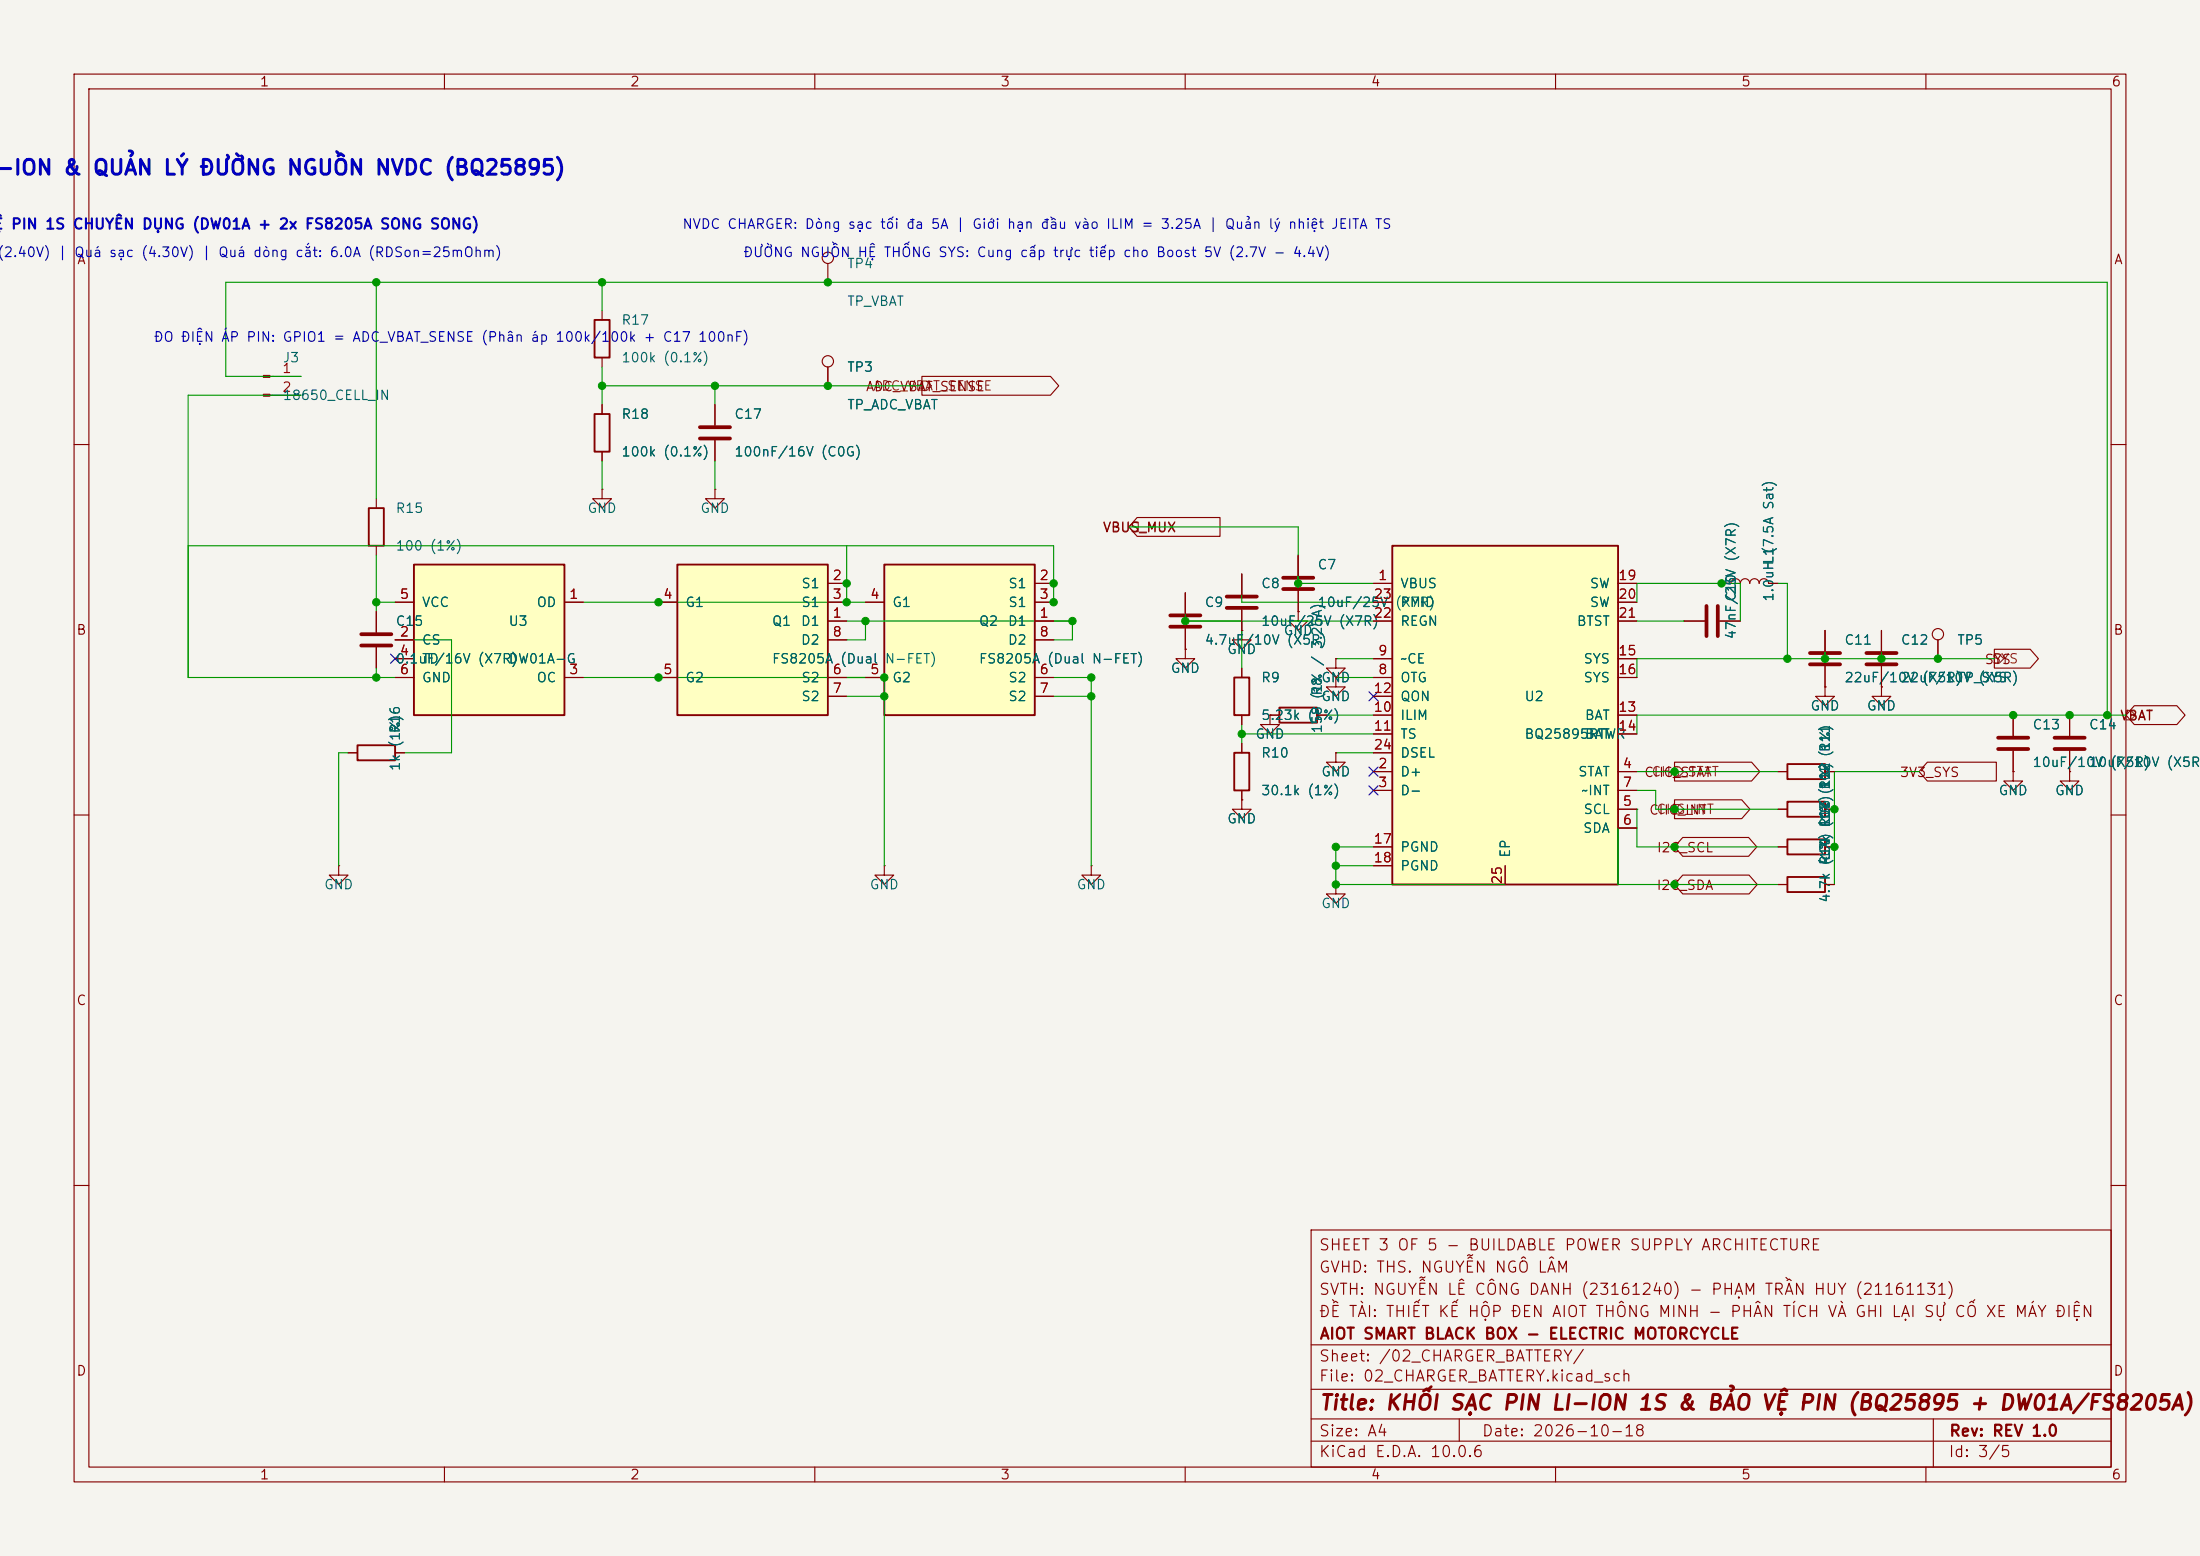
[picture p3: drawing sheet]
<svg xmlns="http://www.w3.org/2000/svg" width="297mm" height="210mm" viewBox="0 0 297 210" stroke-linecap="round" stroke-linejoin="round" font-family="sans-serif">
<path d="M0 0h297v210h-297z" fill="#f5f4ef" stroke="#f5f4ef" stroke-width=".14"/>
<g fill="none" stroke="#840000" stroke-width=".15">
<path d="M10 10h277v190h-277zM12 12h273v186h-273zM60 10v2M110 10v2M160 10v2M210 10v2M260 10v2M10 60h2M285 60h2M160 80v2.8M160 84.8v2.8M167.6 85.1v1.3h1.3l-1.3 1.2-1.2-1.2h1.2"/>
<path d="M167.6 85.1h.1M227.3 83.8h2.8M232.2 83.8h2.7M246.4 92.7v1.3h1.2l-1.2 1.3-1.3-1.3h1.3M246.4 92.7h.1M246.4 85.1v2.8M246.4 89.9v2.8M254 92.7v1.3h1.3l-1.3 1.3-1.3-1.3h1.3M254 92.7h.1M261.6 86.4v2.5M10 110h2M240 104.1h1.3"/>
<path d="M246.4 104.1h1.2M285 110h2M10 160h2M177 166h108v32h-108zM285 160h2M60 198v2M110 198v2M160 198v2M177 194.5h108M177 191.5h108M177 187.5h108M177 181.5h108"/>
<path d="M197 191.5v3M210 198v2M260 198v2M261 191.5v6.5"/>
<circle cx="261.6" cy="85.6" r=".76"/>
</g>
<path d="M158 83.1h4.1M158 84.6h4.1M230.4 81.8v4.1M231.9 81.8v4.1M244.3 88.1h4.1M244.3 89.7h4.1" fill="none" stroke="#840000" stroke-width=".51"/>
<path d="M241.3 103.1h5.1v2.1h-5.1z" fill="none" stroke="#840000" stroke-width=".25"/>
<path d="M91.4 76.2h20.4v20.3h-20.4z" fill="#ffffc2"/>
<path d="M80.3 55.9h2v5.1h-2zM91.4 76.2h20.4v20.3h-20.4zM241.3 118.4h5.1v2h-5.1z" fill="none" stroke="#840000" stroke-width=".25"/>
<g fill="none" stroke="#840000" stroke-width=".15">
<path d="M36.4 50.8h4.2M36.4 53.3h4.2M81.3 54.6v1.3M81.3 66v1.3h1.2l-1.2 1.3-1.3-1.3h1.3M81.3 66h.1M81.3 61v1.2M111.8 78.7h2.5M88.9 81.3h2.5M88.9 91.4h2.5M111.8 83.8h2.5M111.8 81.3h2.5M111.8 91.4h2.5"/>
<path d="M111.8 94h2.5M111.8 86.4h2.5M160 87.6v1.3h1.3l-1.3 1.3-1.3-1.3h1.3M160 87.6h.1M175.3 82.6v1.2h1.2l-1.2 1.3-1.3-1.3h1.3M175.3 82.6h.1M180.3 88.9v1.3h1.3l-1.3 1.2-1.2-1.2h1.2M180.3 88.9h.1M254 85.1v2.8M254 89.9v2.8M45.7 116.8v1.3h1.3l-1.3 1.3-1.3-1.3h1.3M45.7 116.8h.1"/>
<path d="M240 119.4h1.3M246.4 119.4h1.2M271.8 104.1v1.3h1.2l-1.2 1.3-1.3-1.3h1.3M271.8 104.1h.1M279.4 104.1v1.3h1.3l-1.3 1.3-1.3-1.3h1.3M279.4 104.1h.1"/>
</g>
<g fill="#840000" stroke="#840000" stroke-width=".15">
<path d="M35.6 50.7h.8v.2h-.8z"/>
<path d="M35.6 53.2h.8v.3h-.8z"/>
</g>
<path d="M252 88.1h4M252 89.7h4" fill="none" stroke="#840000" stroke-width=".51"/>
<path d="M55.9 76.2h20.3v20.3h-20.3z" fill="#ffffc2"/>
<path d="M80.3 43.2h2v5.1h-2zM55.9 76.2h20.3v20.3h-20.3zM48.3 100.6h5v2h-5zM241.3 108.2h5.1v2h-5.1z" fill="none" stroke="#840000" stroke-width=".25"/>
<g fill="none" stroke="#840000" stroke-width=".15">
<path d="M111.8 35.6v2.5M81.3 41.9v1.3M81.3 48.3v1.2M111.8 49.5v2.6M167.6 77.5v2.8M50.8 82.6v2.7M50.8 87.4v2.8M53.3 81.3h2.6M53.3 86.4h2.6M53.3 91.4h2.6M53.3 88.9h2.6M76.2 81.3h2.5"/>
<path d="M76.2 91.4h2.5M167.6 82.3v2.8M279.4 96.5v2.8M47 101.6h1.3M53.3 101.6h1.3M240 109.2h1.3M246.4 109.2h1.2M279.4 101.3v2.8"/>
<circle cx="111.8" cy="34.8" r=".76"/>
<circle cx="111.8" cy="48.8" r=".76"/>
</g>
<path d="M48.8 85.6h4M48.8 87.1h4M165.6 80.5h4.1M165.6 82h4.1M277.4 99.6h4M277.4 101.1h4" fill="none" stroke="#840000" stroke-width=".51"/>
<path d="M119.4 76.2h20.3v20.3h-20.3z" fill="#ffffc2"/>
<path d="M49.8 68.6h2v5.1h-2zM119.4 76.2h20.3v20.3h-20.3zM166.6 91.4h2.1v5.1h-2.1zM172.7 95.5h5.1v2h-5.1zM166.6 101.6h2.1v5.1h-2.1zM241.3 113.3h5.1v2h-5.1z" fill="none" stroke="#840000" stroke-width=".25"/>
<g fill="none" stroke="#840000" stroke-width=".15">
<path d="M96.5 54.6v2.8M96.5 59.4v2.8M50.8 67.3v1.3M50.8 73.7v1.2M96.5 66v1.3h1.3l-1.3 1.3-1.3-1.3h1.3M96.5 66h.1M139.7 78.7h2.5M175.3 74.9v2.8M175.3 79.8v2.8M116.8 81.3h2.6M116.8 91.4h2.6M139.7 83.8h2.5"/>
<path d="M139.7 81.3h2.5M139.7 91.4h2.5M139.7 94h2.5M139.7 86.4h2.5M167.6 90.2v1.2M167.6 96.5v1.3M171.4 96.5v1.3h1.3l-1.3 1.3-1.2-1.3h1.2M171.4 96.5h.1M171.4 96.5h1.3M177.8 96.5h1.3M180.3 91.4v1.3h1.3l-1.3 1.3-1.2-1.3h1.2M180.3 91.4h.1"/>
<path d="M271.8 96.5v2.8M119.4 116.8v1.3h1.2l-1.2 1.3-1.3-1.3h1.3M119.4 116.8h.1M147.3 116.8v1.3h1.3l-1.3 1.3-1.3-1.3h1.3M147.3 116.8h.1M167.6 108v1.2h1.3l-1.3 1.3-1.2-1.3h1.2M167.6 108h.1M167.6 100.3v1.3M167.6 106.7v1.3M240 114.3h1.3M246.4 114.3h1.2M271.8 101.3v2.8"/>
</g>
<path d="M94.5 57.7h4.1M94.5 59.2h4.1M173.2 78h4.1M173.2 79.5h4.1M269.7 99.6h4.1M269.7 101.1h4.1" fill="none" stroke="#840000" stroke-width=".51"/>
<path d="M188 73.7h30.4v45.7h-30.4z" fill="#ffffc2"/>
<path d="M188 73.7h30.4v45.7h-30.4z" fill="none" stroke="#840000" stroke-width=".25"/>
<g fill="none" stroke="#840000" stroke-width=".15">
<path d="M81.3 54.6v1.3M96.5 54.6v2.8M96.5 59.4v2.8M111.8 49.5v2.6M124.5 50.8h17.3l1.1 1.3-1.1 1.2h-17.3zM81.3 61v1.2M111.8 78.7h2.5M139.7 78.7h2.5M153.5 69.8h11.2v2.6h-11.2l-1.1-1.3zM167.6 77.5v2.8M175.3 74.9v2.8M175.3 79.8v2.8"/>
<path d="M185.4 78.7h2.6M218.4 78.7h2.6M232.4 78.7h1.3a.64 .64 0 0 1 .6-.6 .64 .64 0 0 1 .6 .6 .64 .64 0 0 1 .7-.6 .64 .64 0 0 1 .6 .6 .64 .64 0 0 1 .7-.6 .64 .64 0 0 1 .6 .6 .64 .64 0 0 1 .6-.6 .64 .64 0 0 1 .7 .6h1.2M50.8 82.6v2.7M50.8 87.4v2.8M53.3 91.4h2.6M53.3 88.9h2.6M53.3 81.3h2.6M53.3 86.4h2.6M76.2 91.4h2.5M76.2 81.3h2.5M88.9 91.4h2.5"/>
<path d="M88.9 81.3h2.5M111.8 91.4h2.5M111.8 94h2.5M111.8 81.3h2.5M111.8 83.8h2.5M111.8 86.4h2.5M116.8 91.4h2.6M116.8 81.3h2.6M139.7 91.4h2.5M139.7 94h2.5M139.7 81.3h2.5M139.7 83.8h2.5"/>
<path d="M139.7 86.4h2.5M160 87.6h.1M160 80v2.8M160 84.8v2.8M167.6 85.1h.1M167.6 82.3v2.8M167.6 90.2v1.2M167.6 96.5v1.3M171.4 96.5h.1M171.4 96.5h1.3M175.3 82.6h.1M177.8 96.5h1.3"/>
<path d="M180.3 88.9h.1M180.3 91.4h.1M185.4 91.4h2.6M185.4 88.9h2.6M185.4 96.5h2.6M185.4 99.1h2.6M185.4 94h2.6M185.4 81.3h2.6M185.4 83.8h2.6M218.4 91.4h2.6M218.4 88.9h2.6M218.4 96.5h2.6"/>
<path d="M218.4 99.1h2.6M218.4 81.3h2.6M218.4 83.8h2.6M227.3 83.8h2.8M232.2 83.8h2.7M246.4 92.7h.1M246.4 85.1v2.8M246.4 89.9v2.8M254 92.7h.1M254 85.1v2.8M254 89.9v2.8M261.6 86.4v2.5"/>
<path d="M269.2 87.6h4.9l1.1 1.3-1.1 1.3h-4.9zM271.8 96.5v2.8M279.4 96.5v2.8M288.1 95.2h5.8l1.1 1.3-1.1 1.3h-5.8l-1.1-1.3zM47 101.6h1.3M53.3 101.6h1.3M167.6 108h.1M167.6 100.3v1.3M167.6 106.7v1.3M180.3 101.6v1.3h1.3l-1.3 1.2-1.2-1.2h1.2M180.3 101.6h.1M180.3 119.4v1.3h1.3l-1.3 1.2-1.2-1.2h1.2"/>
<path d="M180.3 119.4h.1M185.4 104.1h2.6M185.4 106.7h2.6M185.4 114.3h2.6M185.4 116.8h2.6M185.4 101.6h2.6M203.2 116.8v2.6M218.4 104.1h2.6M218.4 106.7h2.6M218.4 109.2h2.6M218.4 111.8h2.6M226.1 102.9h10.4l1.1 1.2-1.1 1.3h-10.4z"/>
<path d="M226.1 107.9h9l1.1 1.3-1.1 1.3h-9zM227.2 118.1h8.9l1.1 1.3-1.1 1.3h-8.9l-1.1-1.3zM227.2 113h8.9l1.1 1.3-1.1 1.3h-8.9l-1.1-1.3zM240 104.1h1.3M240 109.2h1.3M240 114.3h1.3M240 119.4h1.3M246.4 104.1h1.2M246.4 109.2h1.2M246.4 114.3h1.2M246.4 119.4h1.2M260.2 102.9h9.3v2.5h-9.3l-1.1-1.3z"/>
<path d="M271.8 104.1h.1M271.8 101.3v2.8M279.4 104.1h.1M279.4 101.3v2.8"/>
</g>
<path d="M124.5 51.4h.6l.6 .7-.6 .6h-.6zM153 70.5h.7v1.3h-.7l-.6-.7zM269.2 88.3h.7l.6 .6-.6 .6h-.7zM287 95.9h.7l.6 .6-.6 .7h-.7zM226.1 103.5h.6l.6 .6-.6 .7h-.6zM226.1 108.6h.6l.6 .6-.6 .7h-.6z" fill="none" stroke="#725600" stroke-width=".15"/>
<g fill="none" stroke="#009600" stroke-width=".15">
<path d="M50.8 38.1v29.2M81.3 38.1v3.8M111.8 38.1h.1M40.6 50.8h-10.1v-12.7h254v58.4M40.6 53.3h-15.2v38.1h27.9M81.3 49.5v5.1M81.3 52.1h43.2M96.5 52.1v2.5M25.4 73.7h116.8v7.6M50.8 74.9v7.7M81.3 62.2v3.8M96.5 62.2v3.8"/>
<path d="M114.3 78.7h.1M114.3 73.7v7.6M142.2 78.7h.1M152.4 71.1h22.9v7.6h10.1M167.6 77.5v3.8h17.8M232.4 78.7h.1M240 78.7h1.3v10.2M50.8 90.2v1.2M50.8 81.3h2.5M53.3 86.4h7.7v15.2h-6.4M78.7 81.3h38.1M78.7 91.4h40.7v25.4"/>
<path d="M114.3 81.3h.1M114.3 83.8h30.5v2.6h-2.6M114.3 94h5.1M116.8 83.8v2.6h-2.5M142.2 81.3h.1M142.2 91.4h5.1v25.4M142.2 94h5.1M160 80v3.8h25.4M167.6 83.8v6.4M167.6 97.8v2.5M167.6 99.1h17.8M179.1 96.5h6.3"/>
<path d="M180.3 91.4h5.1M180.3 88.9h5.1M221 83.8h6.3M221 81.3v-2.6h13.9v5.1M227.3 83.8h.1M246.4 85.1v3.8M254 85.1v3.8M261.6 88.9h.1M269.2 88.9h-48.2v2.5M271.8 96.5h.1M279.4 96.5h.1M287 96.5h-66v2.6"/>
<path d="M47 101.6h-1.3v15.2M180.3 101.6h5.1M180.3 116.8h5.1M185.4 114.3h-5.1v5.1h22.9M221 109.2h.1M221 104.1h19M221 106.7h2.5v2.5h16.5M221 109.2v5.1h19M221 111.8h-2.6v7.6h21.6M259.1 104.1h-11.5v15.3"/>
</g>
<path d="M52.7 88.3l1.2 1.2M53.9 88.3l-1.2 1.2M184.8 93.4l1.2 1.2M186 93.4l-1.2 1.2M184.8 103.5l1.2 1.2M184.8 106.1l1.2 1.2M186 103.5l-1.2 1.2M186 106.1l-1.2 1.2" fill="none" stroke="#000084" stroke-width=".15"/>
<g fill="#009600" stroke="#009600" stroke-width=".14">
<circle cx="232.4" cy="78.7" r=".5"/>
<circle cx="241.3" cy="88.9" r=".5"/>
<circle cx="81.3" cy="52.1" r=".5"/>
<circle cx="142.2" cy="78.7" r=".5"/>
<circle cx="114.3" cy="78.7" r=".5"/>
<circle cx="114.3" cy="81.3" r=".5"/>
<circle cx="88.9" cy="81.3" r=".5"/>
<circle cx="81.3" cy="38.1" r=".5"/>
<circle cx="111.8" cy="38.1" r=".5"/>
<circle cx="96.5" cy="52.1" r=".5"/>
<circle cx="111.8" cy="52.1" r=".5"/>
<circle cx="50.8" cy="81.3" r=".5"/>
<circle cx="50.8" cy="38.1" r=".5"/>
<circle cx="50.8" cy="91.4" r=".5"/>
<circle cx="88.9" cy="91.4" r=".5"/>
<circle cx="247.6" cy="114.3" r=".5"/>
<circle cx="247.6" cy="109.2" r=".5"/>
<circle cx="226.1" cy="104.1" r=".5"/>
<circle cx="226.1" cy="119.4" r=".5"/>
<circle cx="226.1" cy="109.2" r=".5"/>
<circle cx="226.1" cy="114.3" r=".5"/>
<circle cx="142.2" cy="81.3" r=".5"/>
<circle cx="144.8" cy="83.8" r=".5"/>
<circle cx="147.3" cy="94" r=".5"/>
<circle cx="147.3" cy="91.4" r=".5"/>
<circle cx="175.3" cy="78.7" r=".5"/>
<circle cx="160" cy="83.8" r=".5"/>
<circle cx="167.6" cy="99.1" r=".5"/>
<circle cx="180.3" cy="114.3" r=".5"/>
<circle cx="119.4" cy="94" r=".5"/>
<circle cx="180.3" cy="116.8" r=".5"/>
<circle cx="180.3" cy="119.4" r=".5"/>
<circle cx="116.8" cy="83.8" r=".5"/>
<circle cx="119.4" cy="91.4" r=".5"/>
<circle cx="261.6" cy="88.9" r=".5"/>
<circle cx="254" cy="88.9" r=".5"/>
<circle cx="284.5" cy="96.5" r=".5"/>
<circle cx="246.4" cy="88.9" r=".5"/>
<circle cx="271.8" cy="96.5" r=".5"/>
<circle cx="279.4" cy="96.5" r=".5"/>
</g>
<g font-size="2" fill="#0000c2">
<text x="-.8" y="24.1">-ION &amp;</text>
<text x="12.4" y="24.1">QUẢN LÝ ĐƯỜNG NGUỒN NVDC (BQ25895)</text>
</g>
<text font-size="2" fill="#840000" x="178" y="190.8">Title: KHỐI SẠC PIN LI-ION 1S &amp; BẢO VỆ PIN (BQ25895 + DW01A/FS8205A)</text>
<g font-size="1.5" fill="#840000">
<text x="178" y="172.1">GVHD: THS. NGUYỄN NGÔ LÂM</text>
<text x="178" y="169.1">SHEET 3 OF 5 - BUILDABLE POWER SUPPLY ARCHITECTURE</text>
<text x="178" y="178.1">ĐỀ TÀI: THIẾT KẾ HỘP ĐEN AIOT THÔNG MINH - PHÂN TÍCH VÀ GHI LẠI SỰ CỐ XE MÁY ĐIỆN</text>
<text x="178" y="175.1">SVTH: NGUYỄN LÊ CÔNG DANH (23161240) - PHẠM TRẦN HUY (21161131)</text>
<text x="178" y="184.1">Sheet: /02_CHARGER_BATTERY/</text>
<text x="178" y="181.1">AIOT SMART BLACK BOX - ELECTRIC MOTORCYCLE</text>
<text x="178" y="186.8">File: 02_CHARGER_BATTERY.kicad_sch</text>
<text x="178" y="197">KiCad E.D.A. 10.0.6</text>
<text x="178" y="194.2">Size: A4</text>
<text x="200" y="194.2">Date: 2026-10-18</text>
<text x="263" y="197">Id: 3/5</text>
<text x="263" y="194.2">Rev: REV 1.0</text>
</g>
<text font-size="1.4" fill="#0000c2" x="-.9" y="31.3">Ệ PIN 1S CHUYÊN DỤNG (DW01A + 2x FS8205A SONG SONG)</text>
<g font-size="1.3" fill="#840000">
<text x="35" y="12">1</text>
<text x="85" y="12">2</text>
<text x="135" y="12">3</text>
<text x="185" y="12">4</text>
<text x="235" y="12">5</text>
<text x="285" y="12">6</text>
<text x="10.3" y="36">A</text>
<text x="285.3" y="36">A</text>
<text x="116.8" y="53.1">ADC_VBAT_SENSE</text>
<text x="148.8" y="72.2">VBUS_MUX</text>
<text x="10.2" y="86">B</text>
<text x="267.8" y="90">SYS</text>
<text x="285.2" y="86">B</text>
<text x="286.1" y="97.6">VBAT</text>
<text x="221.9" y="105.2">CHG_STAT</text>
<text x="256.4" y="105.2">3V3_SYS</text>
<text x="222.5" y="110.3">CHG_INT</text>
<text x="223.6" y="115.4">I2C_SCL</text>
<text x="223.6" y="120.4">I2C_SDA</text>
<text x="10.2" y="136">C</text>
<text x="285.2" y="136">C</text>
<text x="10.2" y="186">D</text>
<text x="285.2" y="186">D</text>
<text x="35" y="200">1</text>
<text x="85" y="200">2</text>
<text x="135" y="200">3</text>
<text x="185" y="200">4</text>
<text x="235" y="200">5</text>
<text x="285" y="200">6</text>
</g>
<g font-size="1.3" fill="#0000c2">
<text x="-.5" y="35">(2.40V) | Quá sạc (4.30V) | Quá dòng cắt: 6.0A (RDSon=25mOhm)</text>
<text x="92" y="31.2">NVDC CHARGER: Dòng sạc tối đa 5A | Giới hạn đầu vào ILIM = 3.25A | Quản lý nhiệt JEITA TS</text>
<text x="100.3" y="35">ĐƯỜNG NGUỒN HỆ THỐNG SYS: Cung cấp trực tiếp cho Boost 5V (2.7V - 4.4V)</text>
<text x="20.7" y="46.5">ĐO ĐIỆN ÁP PIN: GPIO1 = ADC_VBAT_SENSE (Phân áp 100k/100k + C17 100nF)</text>
</g>
<g font-size="1.3" fill="#006464">
<text x="114.3" y="36.5">TP4</text>
<text x="114.3" y="41.6">TP_VBAT</text>
<text x="83.8" y="44.1">R17</text>
<text x="38.1" y="49.2">J3</text>
<text x="83.8" y="49.2">100k (0.1%)</text>
<text x="114.3" y="50.5">TP3</text>
<text x="38.1" y="54.3">18650_CELL_IN</text>
<text x="83.8" y="56.8">R18</text>
<text x="99" y="56.8">C17</text>
<text x="114.3" y="55.6">TP_ADC_VBAT</text>
<text x="83.8" y="61.9">100k (0.1%)</text>
<text x="99" y="61.9">100nF/16V (C0G)</text>
<text x="53.3" y="69.5">R15</text>
<text x="79.2" y="69.5">GND</text>
<text x="94.5" y="69.5">GND</text>
<text x="53.3" y="74.6">100 (1%)</text>
<text x="177.8" y="77.2">C7</text>
<text x="239.7" y="76.2" transform="rotate(-90 239.7 76.2)">L1</text>
<text x="56.9" y="82.2">VCC</text>
<text x="72.4" y="82.2">OD</text>
<text x="92.4" y="82.2">G1</text>
<text x="108.1" y="79.7">S1</text>
<text x="108.1" y="82.2">S1</text>
<text x="120.4" y="82.2">G1</text>
<text x="136" y="79.7">S1</text>
<text x="136" y="82.2">S1</text>
<text x="162.5" y="82.2">C9</text>
<text x="170.2" y="79.7">C8</text>
<text x="177.8" y="82.2">10uF/25V</text>
<text x="188.2" y="82.2">(X7R)</text>
<text x="188.9" y="79.7">VBUS</text>
<text x="188.9" y="82.2">PMID</text>
<text x="214.5" y="79.7">SW</text>
<text x="214.5" y="82.2">SW</text>
<text x="234.6" y="81.3" transform="rotate(-90 234.6 81.3)">C10</text>
<text x="239.7" y="81.3" transform="rotate(-90 239.7 81.3)">1.0uH (7.5A Sat)</text>
<text x="53.3" y="84.8">C15</text>
<text x="53.3" y="89.9">0.1uF/16V (X7R)</text>
<text x="56.9" y="87.3">CS</text>
<text x="56.9" y="89.9">TD</text>
<text x="68.6" y="84.8">U3</text>
<text x="68.6" y="89.9">DW01A-G</text>
<text x="104.1" y="84.8">Q1</text>
<text x="104.1" y="89.9">FS8205A (Dual N-FET)</text>
<text x="108" y="84.8">D1</text>
<text x="108" y="87.3">D2</text>
<text x="132.1" y="84.8">Q2</text>
<text x="132.1" y="89.9">FS8205A (Dual N-FET)</text>
<text x="136" y="84.8">D1</text>
<text x="136" y="87.3">D2</text>
<text x="162.5" y="87.3">4.7uF/10V (X5R)</text>
<text x="165.6" y="88.6">GND</text>
<text x="170.2" y="84.8">10uF/25V (X7R)</text>
<text x="173.2" y="86.1">GND</text>
<text x="188.9" y="89.9">~CE</text>
<text x="188.9" y="84.8">REGN</text>
<text x="212.8" y="84.8">BTST</text>
<text x="213.7" y="89.9">SYS</text>
<text x="234.6" y="86.4" transform="rotate(-90 234.6 86.4)">47nF/25V (X7R)</text>
<text x="248.9" y="87.3">C11</text>
<text x="256.5" y="87.3">C12</text>
<text x="264.1" y="87.3">TP5</text>
<text x="56.9" y="92.4">GND</text>
<text x="72.4" y="92.4">OC</text>
<text x="92.4" y="92.4">G2</text>
<text x="108.1" y="92.4">S2</text>
<text x="108.1" y="94.9">S2</text>
<text x="120.4" y="92.4">G2</text>
<text x="136" y="92.4">S2</text>
<text x="136" y="94.9">S2</text>
<text x="158" y="91.1">GND</text>
<text x="170.2" y="92.4">R9</text>
<text x="178.3" y="92.4">GND</text>
<text x="178.3" y="94.9">GND</text>
<text x="178.8" y="94" transform="rotate(-90 178.8 94)">R8</text>
<text x="188.9" y="92.4">OTG</text>
<text x="188.9" y="94.9">QON</text>
<text x="205.7" y="94.9">U2</text>
<text x="213.7" y="92.4">SYS</text>
<text x="248.9" y="92.4">22uF/10V (X5R)</text>
<text x="256.5" y="92.4">22uF/10V (X5R)</text>
<text x="264.1" y="92.4">TP_SYS</text>
<text x="54.3" y="99.1" transform="rotate(-90 54.3 99.1)">R16</text>
<text x="169.4" y="100">GND</text>
<text x="170.2" y="97.5">5.23k (1%)</text>
<text x="178.8" y="99.1" transform="rotate(-90 178.8 99.1)">158 (1% / 3.25A)</text>
<text x="188.9" y="97.5">ILIM</text>
<text x="188.9" y="100">TS</text>
<text x="205.7" y="100">BQ25895RTWR</text>
<text x="213.9" y="97.5">BAT</text>
<text x="213.9" y="100">BAT</text>
<text x="244.3" y="96.2">GND</text>
<text x="247.3" y="101.6" transform="rotate(-90 247.3 101.6)">R11</text>
<text x="251.9" y="96.2">GND</text>
<text x="274.3" y="98.8">C13</text>
<text x="281.9" y="98.8">C14</text>
<text x="54.3" y="104.2" transform="rotate(-90 54.3 104.2)">1k (1%)</text>
<text x="170.2" y="102.6">R10</text>
<text x="170.2" y="107.6">30.1k (1%)</text>
<text x="178.3" y="105.1">GND</text>
<text x="188.9" y="105.1">D+</text>
<text x="188.9" y="107.6">D-</text>
<text x="188.9" y="102.6">DSEL</text>
<text x="213" y="105.1">STAT</text>
<text x="213.4" y="107.6">~INT</text>
<text x="247.3" y="106.7" transform="rotate(-90 247.3 106.7)">10k</text>
<text x="247.3" y="106.7" transform="rotate(-90 247.3 106.7)">R12</text>
<text x="269.7" y="107.6">GND</text>
<text x="274.3" y="103.8">10uF/10V (X5R)</text>
<text x="277.3" y="107.6">GND</text>
<text x="281.9" y="103.8">10uF/10V (X5R)</text>
<text x="165.6" y="111.5">GND</text>
<text x="213.6" y="112.7">SDA</text>
<text x="213.7" y="110.2">SCL</text>
<text x="247.3" y="111.8" transform="rotate(-90 247.3 111.8)">R13</text>
<text x="188.9" y="115.3">PGND</text>
<text x="188.9" y="117.8">PGND</text>
<text x="204.2" y="115.9" transform="rotate(-90 204.2 115.9)">EP</text>
<text x="247.3" y="116.9" transform="rotate(-90 247.3 116.9)">R14</text>
<text x="247.3" y="116.9" transform="rotate(-90 247.3 116.9)">4.7k R13 (1%) (1%)</text>
<text x="247.3" y="116.9" transform="rotate(-90 247.3 116.9)">4.7k 10k</text>
<text x="43.7" y="120.3">GND</text>
<text x="117.3" y="120.3">GND</text>
<text x="145.3" y="120.3">GND</text>
<text x="178.3" y="122.9">GND</text>
<text x="247.3" y="121.9" transform="rotate(-90 247.3 121.9)">4.7k (1%) (1%)(1%) (1%)</text>
<text x="247.3" y="121.9" transform="rotate(-90 247.3 121.9)">4.7k (1%) 10k</text>
</g>
<g font-size="1.3" fill="#a90000">
<text x="38" y="50.7">1</text>
<text x="38" y="53.2">2</text>
<text x="53.9" y="81.1">5</text>
<text x="76.7" y="81.1">1</text>
<text x="89.4" y="81.1">4</text>
<text x="112.3" y="83.7">1</text>
<text x="112.3" y="78.6">2</text>
<text x="112.3" y="81.1">3</text>
<text x="117.4" y="81.1">4</text>
<text x="140.2" y="83.7">1</text>
<text x="140.2" y="78.6">2</text>
<text x="140.2" y="81.1">3</text>
<text x="185.4" y="83.7">22</text>
<text x="185.4" y="81.1">23</text>
<text x="186" y="78.6">1</text>
<text x="218.4" y="78.6">19</text>
<text x="218.4" y="81.1">20</text>
<text x="218.4" y="83.7">21</text>
<text x="53.9" y="86.2">2</text>
<text x="53.9" y="88.8">4</text>
<text x="112.3" y="86.2">8</text>
<text x="140.2" y="86.2">8</text>
<text x="186" y="88.8">9</text>
<text x="218.4" y="88.8">15</text>
<text x="53.9" y="91.3">6</text>
<text x="76.7" y="91.3">3</text>
<text x="89.4" y="91.3">5</text>
<text x="112.3" y="91.3">6</text>
<text x="112.3" y="93.8">7</text>
<text x="117.4" y="91.3">5</text>
<text x="140.2" y="91.3">6</text>
<text x="140.2" y="93.8">7</text>
<text x="185.4" y="93.8">12</text>
<text x="186" y="91.3">8</text>
<text x="218.4" y="91.3">16</text>
<text x="185.4" y="96.4">10</text>
<text x="185.4" y="98.9">11</text>
<text x="185.4" y="101.5">24</text>
<text x="218.4" y="96.4">13</text>
<text x="218.4" y="98.9">14</text>
<text x="186" y="104">2</text>
<text x="186" y="106.5">3</text>
<text x="219" y="104">4</text>
<text x="219" y="106.5">7</text>
<text x="219" y="109.1">5</text>
<text x="219" y="111.6">6</text>
<text x="185.4" y="114.2">17</text>
<text x="185.4" y="116.7">18</text>
<text x="203.1" y="119.4" transform="rotate(-90 203.1 119.4)">25</text>
</g>
<g font-size="1.3" fill="#725600">
<text x="117.8" y="53">ADC_VBAT_SENSE</text>
<text x="268.8" y="89.9">SYS</text>
<text x="222.9" y="105.1">CHG_STAT</text>
<text x="223.5" y="110.2">CHG_INT</text>
</g>
</svg>
